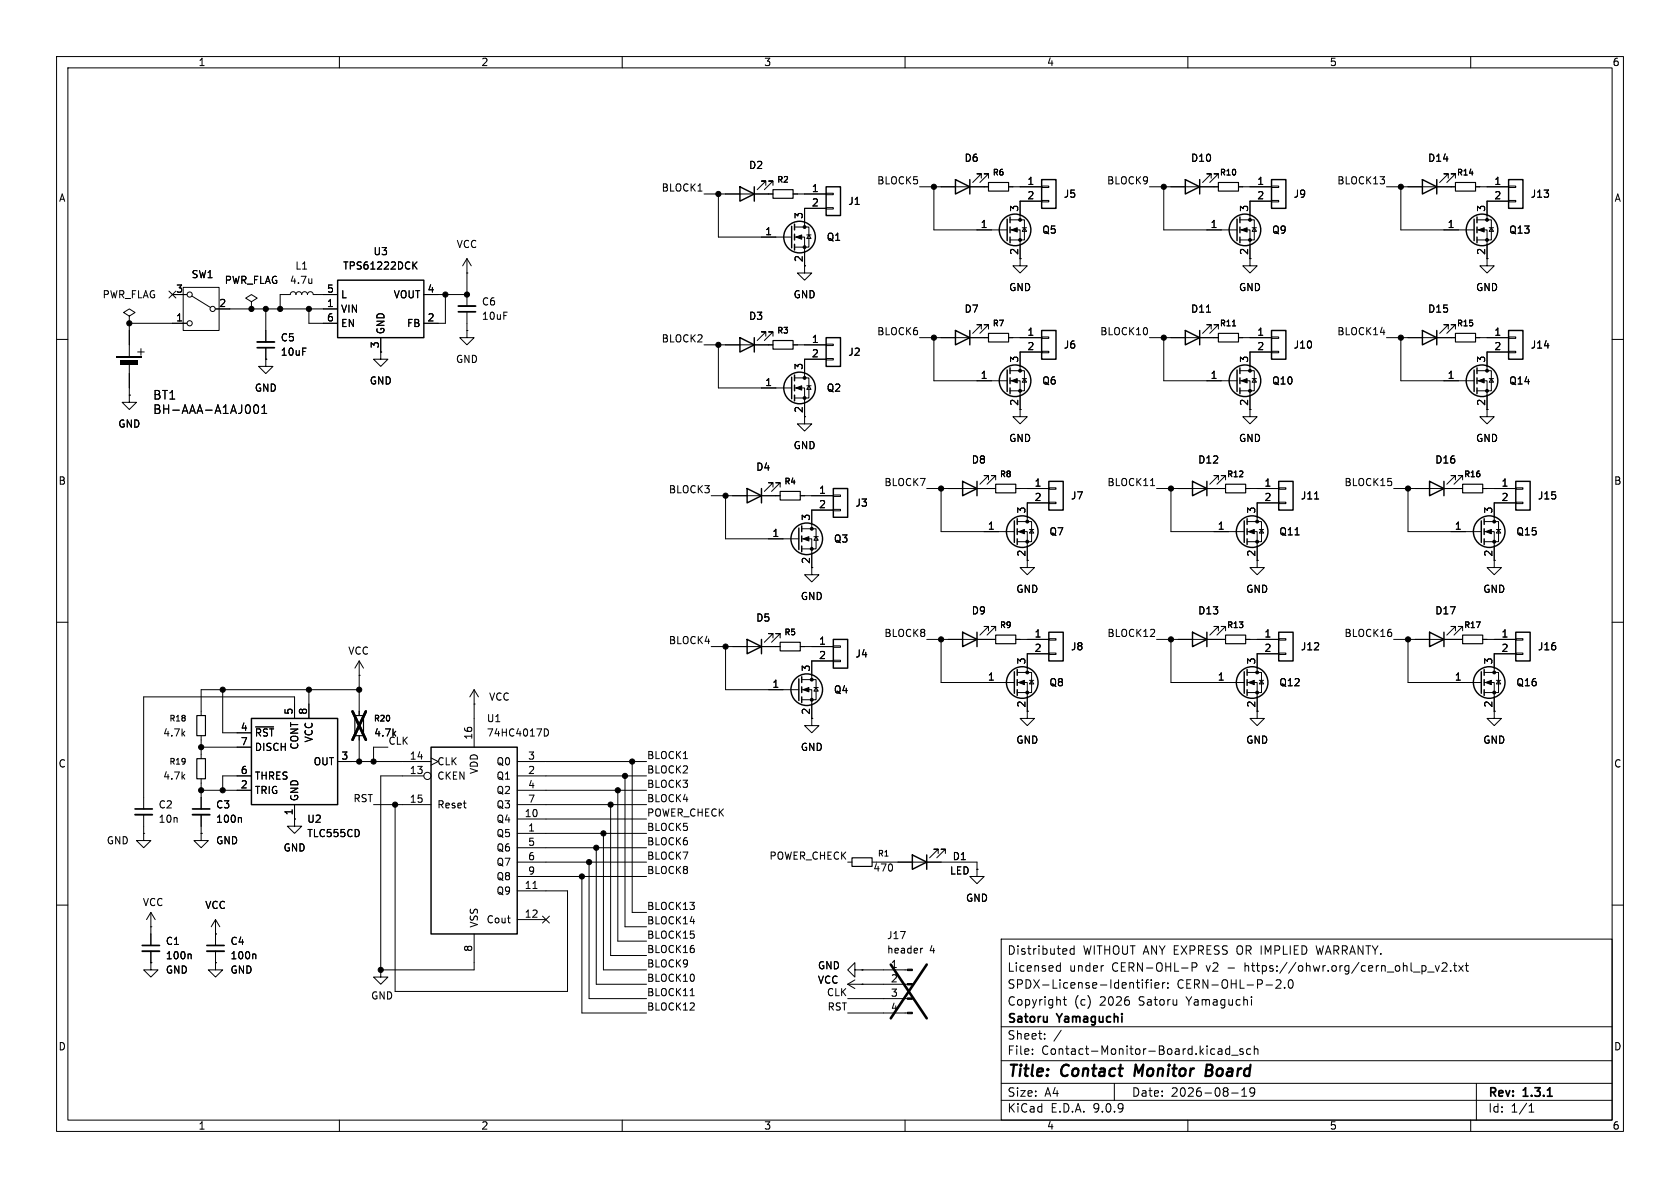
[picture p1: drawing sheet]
<svg xmlns="http://www.w3.org/2000/svg" width="297mm" height="210mm" viewBox="0 0 297 210" stroke-linecap="round" stroke-linejoin="round" font-family="sans-serif">
<g fill="none" stroke="#000" stroke-width=".18">
<path d="M10 10h277v190h-277zM12 12h273v186h-273zM60 10v2M110 10v2M160 10v2M210 10v2M260 10v2M124.5 34.3h12.2M127 34.3v7.6h13M135.4 32.8v-.8h-.8h.8l-1.5 1.5M136.7 32.8v-.8h-.8h.8l-1.6 1.5M140.2 34.3h5.8"/>
<path d="M146 34.2h1.3v.2h-1.3zM146 36.7h1.3v.3h-1.3zM146 36.8h-3.8v3.3M162.6 33h12.2M165.1 33v7.6h13M173.5 31.5v-.8h-.8h.8l-1.5 1.6M174.8 31.5v-.8h-.8h.8l-1.6 1.6M178.3 33h5.8M178.6 38.9h2.5v3.5h-2.5M184.1 32.9h1.3v.2h-1.3zM184.1 35.4h1.3v.3h-1.3zM184.1 35.6h-3.8v3.3"/>
<path d="M203.2 33h12.2M205.7 33v7.6h13M214.1 31.5v-.8h-.7h.7l-1.5 1.6M215.4 31.5v-.8h-.8h.8l-1.5 1.6M218.9 33h5.9M219.2 38.9h2.5v3.5h-2.5M224.8 32.9h1.3v.2h-1.3zM224.8 35.4h1.3v.3h-1.3zM224.8 35.6h-3.8v3.3M245.1 33h12.2M247.6 33v7.6h13M256 31.5v-.8h-.7h.7l-1.5 1.6"/>
<path d="M257.3 31.5v-.8h-.8h.8l-1.5 1.6M260.9 33h5.8M261.1 38.9h2.6v3.5h-2.6M266.7 32.9h1.3v.2h-1.3zM266.7 35.4h1.3v.3h-1.3zM266.7 35.6h-3.8v3.3M22.9 55.9l1-.7-1-.6-1.1 .6 1.1 .7v1.3M22.9 57.2h.1M22.9 57.2h10.1M22.9 57.2v5.8M29.9 51.5l1.2 1.2M30.5 52.1h2.5"/>
<path d="M31.1 51.5l-1.2 1.2M32.4 50.8h6.3v7.6h-6.3zM33.9 52.3l3.3 2.1M38.1 54.6h21.6M44.4 53.3l1.1-.6-1.1-.6-1 .6 1 .6v1.3M44.4 54.6h.1M47 54.6v5.9M54.6 54.6v2.6h5.1M55.1 49.3v.8M55.1 50h.1M59.7 52.1h-4.3l-.2-.4-.3-.1-.4 .1-.1 .4-.2-.4-.4-.1-.3 .1-.2 .4-.1-.4-.4-.1-.3 .1-.2 .4-.1-.4-.4-.1-.3 .1-.2 .4h-1.8v2.5M67.3 59.7v2.5"/>
<path d="M73.2 46.8l.5 .8M73.7 46.3l-.7 .7M74.9 52.1h7.6M78.7 52.1v5.1h-3.8M82.5 48.3h.1M82.5 58.4v1.3h1.3l-1.3 1.3-1.2-1.3h1.2M82.5 58.4h.1M82.5 45.7l-.7 1.3M82.5 45.7l.8 1.3M82.5 45.7v8.4M82.5 55.1v3.3M135.4 59.4v-.7h-.8h.8l-1.5 1.5"/>
<path d="M136.7 59.4v-.7h-.8h.8l-1.6 1.5M140.5 41.9h1.7v6.4h1.3l-1.3 1.2-1.2-1.2h1.2M140.5 40.1h2.5v3.6h-2.5M142.6 41.5h.8M143 41.5l.4 .7h-.8zM162.6 59.7h12.2M165.1 59.7v7.6h13M173.5 58.2v-.8h-.8h.8l-1.5 1.5M174.8 58.2v-.8h-.8h.8l-1.6 1.5M178.3 59.7h5.8M178.6 40.6h1.7v6.4h1.3l-1.3 1.3-1.2-1.3h1.2M180.7 40.3h.8"/>
<path d="M181.1 40.3l.4 .6h-.8zM184.1 59.6h1.3v.2h-1.3zM203.2 59.7h12.2M205.7 59.7v7.6h13M213.3 55.2h.7M214.1 58.2v-.8h-.7h.7l-1.5 1.5M215.4 58.2v-.8h-.8h.8l-1.5 1.5M217.9 57.6h.6M218.9 59.7h5.9M219.2 40.6h1.8v6.4h1.2l-1.2 1.3-1.3-1.3h1.3M221.4 40.3h.7M221.7 40.3l.4 .6h-.7z"/>
<path d="M224.8 59.6h1.3v.2h-1.3zM245.1 59.7h12.2M247.6 59.7v7.6h13M256 58.2v-.8h-.7h.7l-1.5 1.5M257.3 58.2v-.8h-.8h.8l-1.5 1.5M260.9 59.7h5.8M261.1 40.6h1.8v6.4h1.3l-1.3 1.3-1.3-1.3h1.3M263.3 40.3h.7M263.7 40.3l.3 .6h-.7zM266.7 59.6h1.3v.2h-1.3zM10 60h2M22.9 69.9v1.2h1.2l-1.2 1.3-1.3-1.3h1.3"/>
<path d="M22.9 69.9h.1M22.9 64v5.9M45 71.7l.2-.1a.83 .83 0 0 1 .6 .6 .83 .83 0 0 1-.3 .8l-.2 .1a.82 .82 0 0 1-.3-1.4zM46.3 73.1h.9M46.3 72l.4-.4v1.5M47 63.5v1.3h1.3l-1.3 1.2-1.3-1.2h1.3M47 63.5h.1M47 61.5v2M67.3 62.2v1.3h1.3l-1.3 1.3-1.3-1.3h1.3M67.3 62.2h.1M124.5 61h12.2M127 61v7.6h13"/>
<path d="M140.2 61h5.8M140.5 66.8h2.5v3.6h-2.5M140.5 68.6h1.7v6.3h1.3l-1.3 1.3-1.2-1.3h1.2M142.6 68.2h.8M143 68.2l.4 .6h-.8zM146 60.8h1.3v.3h-1.3zM146 63.4h1.3v.2h-1.3zM146 63.5h-3.8v3.3M178.6 67.3h1.7v6.4h1.3l-1.3 1.2-1.2-1.2h1.2M178.6 65.5h2.5v3.6h-2.5M180.7 66.9h.8M181.1 66.9l.4 .7h-.8z"/>
<path d="M184.1 62.1h1.3v.3h-1.3zM184.1 62.2h-3.8v3.3M219.2 67.3h1.8v6.4h1.2l-1.2 1.2-1.3-1.2h1.3M219.2 65.5h2.5v3.6h-2.5M221.4 66.9h.7M221.7 66.9l.4 .7h-.7zM224.8 62.1h1.3v.3h-1.3zM224.8 62.2h-3.8v3.3M261.1 67.3h1.8v6.4h1.3l-1.3 1.2-1.3-1.2h1.3M261.1 65.5h2.6v3.6h-2.6M263.3 66.9h.7M263.7 66.9l.3 .7h-.7z"/>
<path d="M266.7 62.1h1.3v.3h-1.3zM266.7 62.2h-3.8v3.3M285 60h2M125.7 87.6h12.2M128.3 87.6v7.7h12.9M136.7 86.1v-.8h-.8h.8l-1.6 1.6M137.9 86.1v-.8h-.7h.7l-1.5 1.6M141.5 87.6h5.8M141.7 95.3h1.8v6.3h1.3l-1.3 1.3-1.3-1.3h1.3M141.7 93.5h2.6v3.5h-2.6M143.9 94.9h.8M144.3 94.9l.4 .6h-.8z"/>
<path d="M147.3 87.5h1.3v.3h-1.3zM147.3 90h1.3v.3h-1.3zM147.3 90.2h-3.8v3.3M163.8 86.4h12.2M166.4 86.4v7.6h12.9M174.8 84.8v-.7h-.8h.8l-1.6 1.5M176 84.8v-.7h-.7h.7l-1.5 1.5M179.6 86.4h5.8M179.8 94h1.8v6.3h1.3l-1.3 1.3-1.3-1.3h1.3M179.8 92.2h2.6v3.6h-2.6M182 93.6h.8M182.4 93.6l.4 .6h-.8z"/>
<path d="M185.4 86.2h1.3v.3h-1.3zM185.4 88.8h1.3v.2h-1.3zM185.4 88.9h-3.8v3.3M203.4 85.8h.7M204.5 86.4h12.2M207 86.4v7.6h13M215.4 84.8v-.7h-.8h.8l-1.5 1.5M216.7 84.8v-.7h-.8h.8l-1.6 1.5M220.2 86.4h5.9M220.5 92.2h2.5v3.6h-2.5M220.5 94h1.7v6.3h1.3l-1.3 1.3-1.2-1.3h1.2M222.6 93.6h.8"/>
<path d="M223 93.6l.4 .6h-.8zM226.1 86.2h1.2v.3h-1.2zM226.1 88.8h1.2v.2h-1.2zM226.1 88.9h-3.9v3.3M232.4 88.2h.7M246.4 86.4h12.2M248.9 86.4v7.6h13M257.3 84.8v-.7h-.8h.8l-1.5 1.5M258.6 84.8v-.7h-.8h.8l-1.6 1.5M262.1 86.4h5.9M262.4 92.2h2.5v3.6h-2.5M262.4 94h1.8v6.3h1.2l-1.2 1.3-1.3-1.3h1.3"/>
<path d="M264.5 93.6h.8M264.9 93.6l.4 .6h-.8zM268 86.2h1.2v.3h-1.2zM268 88.8h1.2v.2h-1.2zM268 88.9h-3.8v3.3M10 110h2M63.5 119.4h.1M63.5 116.8l-.8 1.3M63.5 116.8l.8 1.3M63.5 116.8v9.7M125.7 114.3h12.2M128.3 114.3v7.6h12.9"/>
<path d="M136.7 112.8v-.8h-.8h.8l-1.6 1.5M137.9 112.8v-.8h-.7h.7l-1.5 1.5M141.5 114.3h5.8M147.3 114.2h1.3v.2h-1.3zM147.3 116.7h1.3v.3h-1.3zM147.3 116.8h-3.8v3.3M163.8 113h12.2M166.4 113v7.7h12.9M174.8 111.5v-.8h-.8h.8l-1.6 1.6M176 111.5v-.8h-.7h.7l-1.5 1.6M179.6 113h5.8M179.8 118.9h2.6v3.5h-2.6"/>
<path d="M185.4 112.9h1.3v.3h-1.3zM185.4 115.4h1.3v.3h-1.3zM185.4 115.6h-3.8v3.3M204.5 113h12.2M207 113v7.7h13M215.4 111.5v-.8h-.8h.8l-1.5 1.6M216.7 111.5v-.8h-.8h.8l-1.6 1.6M220.2 113h5.9M220.5 118.9h2.5v3.5h-2.5M226.1 112.9h1.2v.3h-1.2zM226.1 115.4h1.2v.3h-1.2zM226.1 115.6h-3.9v3.3"/>
<path d="M246.4 113h12.2M248.9 113v7.7h13M257.3 111.5v-.8h-.8h.8l-1.5 1.6M258.6 111.5v-.8h-.8h.8l-1.6 1.6M262.1 113h5.9M262.4 118.9h2.5v3.5h-2.5M268 112.9h1.2v.3h-1.2zM268 115.4h1.2v.3h-1.2zM268 115.6h-3.8v3.3M285 110h2M35.6 130v4.1M35.6 137.7v5.3"/>
<path d="M35.6 132.1h8.8M35.6 139.7h8.8M39.4 121.9v7.6h5M44.4 137.2h-5v2.5M45.2 128.5h3.2M52.1 127v-3.8h-26.7v19.8M54.6 121.9v5.1M59.7 134.6h16.5M63.5 130v4.6M63.5 121.9h-27.9v4.6M68.6 132.1h-2.6v2.5M74.9 137.2h-7.6v34.3"/>
<path d="M76.2 134l1.3 .6-1.3 .7M83.8 124.5h.1M83.8 121.9v10.2M83.8 121.9l-.7 1.3M83.8 121.9l.8 1.3M91.4 137.2h22.9M91.4 139.7h22.9M91.4 134.6h22.9M96.2 128.8a.64 .64 0 0 1 .8 .7 .64 .64 0 0 1-.8 .6M109.2 139.7v26.7h5.1M110.5 137.2v26.6h3.8M111.8 134.6v26.7h2.5"/>
<path d="M141.7 121.9h1.8v6.4h1.3l-1.3 1.2-1.3-1.2h1.3M141.7 120.1h2.6v3.6h-2.6M143.9 121.5h.8M144.3 121.5l.4 .7h-.8zM179.8 120.7h1.8v6.3h1.3l-1.3 1.3-1.3-1.3h1.3M182 120.3h.8M182.4 120.3l.4 .6h-.8zM220.5 120.7h1.7v6.3h1.3l-1.3 1.3-1.2-1.3h1.2M222.6 120.3h.8M223 120.3l.4 .6h-.8zM262.4 120.7h1.8v6.3h1.2l-1.2 1.3-1.3-1.3h1.3M264.5 120.3h.8"/>
<path d="M264.9 120.3l.4 .6h-.8zM25.4 147.3v1.3h1.3l-1.3 1.3-1.3-1.3h1.3M25.4 147.3h.1M25.4 144v3.3M35.6 147.3v1.3h1.2l-1.2 1.3-1.3-1.3h1.3M35.6 147.3h.1M35.6 144v3.3M42.5 144.5l.2 .2v.7M52.1 144.8v1.3h1.2l-1.2 1.2-1.3-1.2h1.3M52.1 144.8h.1M52.1 142.2v2.6M66 142.2h10.2"/>
<path d="M69.8 142.2v33.1h30.5v-17.8h-8.9M91.4 142.2h22.9M91.4 144.8h22.9M91.4 147.3h22.9M91.4 149.9h22.9M91.4 152.4h22.9M91.4 154.9h22.9M94.2 157.1h.7M102.9 154.9v24.2h11.4M104.1 152.4v24.1h10.2M105.4 149.9v24.1h8.9M106.7 147.3v24.2h7.6"/>
<path d="M107.9 142.2v26.7h6.4M149.9 152.4h.7M154.2 152.4h18.5v1.3M165.9 150.9v-.8h-.8h.8l-1.6 1.5M167.1 150.9v-.8h-.7h.7l-1.5 1.5M172.7 153.7v1.2h1.3l-1.3 1.3-1.3-1.3h1.3M172.7 153.7h.1M10 160h2M26.7 170.2v1.3h1.2l-1.2 1.2-1.3-1.2h1.3M26.7 170.2h.1M26.7 163.8h.1M26.7 161.3v5.8"/>
<path d="M26.7 168.1v2.1M26.7 161.3l-.8 1.3M26.7 161.3l.7 1.3M33.6 168.6l.2 .2v.7M38.1 165.1h.1M38.1 170.2v1.3h1.3l-1.3 1.2-1.3-1.2h1.3M38.1 170.2h.1M38.1 162.6l-.8 1.2M38.1 162.6l.8 1.2M38.1 162.6v4.5M38.1 168.1v2.1M45 168.6l.2 .2v.7"/>
<path d="M67.3 171.5v1.2h1.3l-1.3 1.3-1.3-1.3h1.3M67.3 171.5h.1M83.8 165.1v6.4h-16.5M91.4 162.6h5.1M95.9 162l1.2 1.2M97.1 162l-1.2 1.2M122 176h.7M149.9 174h10.5M149.9 176.5h10.5M149.9 179.1h10.5M149.9 174l1.2 .8M151.1 171.5v-1.3l-1.2 1.3 1.2 1.2v-1.2h1.3"/>
<path d="M151.1 173.2l-1.2 .8M152.4 171.5h.1M152.4 174h.1M152.4 171.5h8M163.1 167.6l-.3 .1M177 166h108v32h-108zM186.9 171.6h.6M186.9 170.8h.6M187.5 170.2v1.5M188 176.7h.5M188.2 176.2v1.3l.3 .2M188.5 167.8l.1 .3-.7 .1"/>
<path d="M189.9 167.2v1.5M189.9 167.8l-.4-.1-.3 .3v.4l.1 .2h.6M195 170.7h.1M200.9 173.7h.6M201.3 174.7h.2M202 173.2v.1M202 173.7v1M202.5 173.7h.5M203 173.2l-.3 .2v1.3M203.5 173.2v.1M203.5 173.7v1M204.2 174.2l.7-.1-.1-.3-.4-.1-.2 .2v.7h.6"/>
<path d="M205.5 173.7v1M206 173.7l-.3 .1-.2 .2M206.5 174.6v.1M206.5 173.8v.1M210.7 171l.8-.1 .1-.2-.1-.4-.2-.1h-.6v1.5M221.2 176.2v.1M221.2 176.7v1M225.6 173.3l.6-.1 .2 .1 .1 .3-1 1.1h1M227.1 174.6v.1M227.9 173.3l.2-.1a.81 .81 0 0 1 .6 .6 .81 .81 0 0 1-.3 .8l-.2 .1a.81 .81 0 0 1-.3-1.4zM252.4 171.8h1.1M253.7 170.7l.4 1 .4-1"/>
<path d="M255 170.3l.5-.1 .2 .1 .1 .3-.9 1.1h.9M256.5 171.6v.1M257 170.7h.5M257.2 170.2v1.3l.3 .2M257.9 170.7l.8 1M258.7 170.7l-.8 1M259 170.7h.6M259.2 170.2v1.3l.4 .2M285 160h2M60 198v2M110 198v2M160 198v2"/>
<path d="M177 194.5h108M177 191.5h108M177 187.5h108M177 181.5h108M182.5 186.3v.1M182.5 185.5v.1M184.7 183.6v.1M184.7 182.8v.1M187.6 182.1l-1.3 2M197 191.5v3M210 198v2M215.5 185.4h.3l.2 .2v.8"/>
<path d="M216 186.3l-.5 .1M216 185.8h-.5M217.4 185.5l-.4-.1-.3 .3v.4l.1 .2h.6M217.4 184.9v1.5M217.7 186.5h1.2M217.7 193.2h1.2M219.5 193.8h.9M219.5 192.7l.5-.4v1.5M219.7 185.5l-.3-.1-.2 .2v.2l.5 .2v.3h-.5M221.1 185.5l-.4-.1-.3 .3v.4l.1 .2h.6M221.7 185.5l.3-.1 .3 .1 .1 .9M221.7 184.9v1.5"/>
<path d="M221.8 192.9l-.3 .3h-.3l-.2-.3 .1-.5 .4-.1 .2 .1a.99 .99 0 0 1-.3 1.4h-.3M260 198v2M261 191.5v6.5M270.3 196.6h.9M270.3 195.5l.4-.4v1.5"/>
<circle cx="33.5" cy="52.1" r=".46"/>
<circle cx="33.5" cy="57.2" r=".46"/>
<circle cx="37.6" cy="54.6" r=".46"/>
<circle cx="75.6" cy="137.2" r=".63"/>
</g>
<path d="M81 55.1h3.1M45.5 61.5h3M23.9 143h3M34 143h3.1M25.1 167.1h3.1M36.6 167.1h3M273.6 193.8h.8" fill="none" stroke="#000" stroke-width=".3"/>
<path d="M200.8 188.2l-.3 2M213.2 189.2h.7M213.9 189.2l.3 .1M214 188.2h-.6l-.3 2 1-.1M214.1 189.1l-.2 .1" fill="none" stroke="#000" stroke-width=".4"/>
<g fill="none" stroke="#000" stroke-width=".25">
<path d="M130.8 33l2.5 1.3-2.5 1.3zM133.3 33v2.6M140.5 39.6v1M146 33h2.6v5.1h-2.6zM168.9 31.8l2.5 1.2-2.5 1.3zM171.4 31.8v2.5M178.1 38.7v3.8M178.6 38.4v1M184.1 31.8h2.6v5h-2.6zM209.5 31.8l2.6 1.2-2.6 1.3zM212.1 31.8v2.5M218.7 38.7v3.8"/>
<path d="M219.2 38.4v1M224.8 31.8h2.5v5h-2.5zM251.5 31.8l2.5 1.2-2.5 1.3zM254 31.8v2.5M260.6 38.7v3.8M261.1 38.4v1M266.7 31.8h2.5v5h-2.5zM59.7 49.5h15.2v10.2h-15.2zM130.8 59.7l2.5 1.3-2.5 1.2zM133.3 59.7v2.5M140 40v3.8M140.5 41.4v1"/>
<path d="M140.5 43.2v1M146 59.7h2.6v5.1h-2.6zM168.9 58.4l2.5 1.3-2.5 1.3zM171.4 58.4v2.6M178.6 40.1v1M178.6 41.9v1M184.1 58.4h2.6v5.1h-2.6zM209.5 58.4l2.6 1.3-2.6 1.3zM212.1 58.4v2.6M219.2 40.1v1M219.2 41.9v1M224.8 58.4h2.5v5.1h-2.5z"/>
<path d="M251.5 58.4l2.5 1.3-2.5 1.3zM254 58.4v2.6M261.1 40.1v1M261.1 41.9v1M266.7 58.4h2.5v5.1h-2.5zM20.6 63.1h4.5M140 66.7v3.8M140.5 66.3v1M140.5 68.1v1M140.5 69.9v1M178.1 65.4v3.8M178.6 65v1"/>
<path d="M178.6 66.8v1M178.6 68.6v1M218.7 65.4v3.8M219.2 65v1M219.2 66.8v1M219.2 68.6v1M260.6 65.4v3.8M261.1 65v1M261.1 66.8v1M261.1 68.6v1M132.1 86.4l2.5 1.2-2.5 1.3zM134.6 86.4v2.5"/>
<path d="M141.2 93.3v3.9M141.7 93v1M141.7 94.7v1.1M141.7 96.5v1M147.3 86.4h2.6v5h-2.6zM170.2 85.1l2.5 1.3-2.5 1.2zM172.7 85.1v2.5M179.3 92.1v3.8M179.8 91.7v1M179.8 93.5v1M179.8 95.3v1M185.4 85.1h2.6v5.1h-2.6z"/>
<path d="M210.8 85.1l2.6 1.3-2.6 1.2zM213.4 85.1v2.5M220 92.1v3.8M220.5 91.7v1M220.5 93.5v1M220.5 95.3v1M226.1 85.1h2.5v5.1h-2.5zM252.7 85.1l2.6 1.3-2.6 1.2zM255.3 85.1v2.5M261.9 92.1v3.8M262.4 91.7v1M262.4 93.5v1"/>
<path d="M262.4 95.3v1M268 85.1h2.5v5.1h-2.5zM132.1 113l2.5 1.3-2.5 1.3zM134.6 113v2.6M141.7 119.6v1.1M147.3 113h2.6v5.1h-2.6zM170.2 111.8l2.5 1.2-2.5 1.3zM172.7 111.8v2.5M179.3 118.7v3.9M179.8 118.4v1M185.4 111.8h2.6v5h-2.6zM210.8 111.8l2.6 1.2-2.6 1.3z"/>
<path d="M213.4 111.8v2.5M220 118.7v3.9M220.5 118.4v1M226.1 111.8h2.5v5h-2.5zM252.7 111.8l2.6 1.2-2.6 1.3zM255.3 111.8v2.5M261.9 118.7v3.9M262.4 118.4v1M268 111.8h2.5v5h-2.5zM44.4 127h15.3v15.2h-15.3zM76.2 132.1h15.2v33h-15.2zM141.2 120v3.8"/>
<path d="M141.7 121.4v1M141.7 123.2v1M179.8 120.1v1.1M179.8 121.9v1M220.5 120.1v1.1M220.5 121.9v1M262.4 120.1v1.1M262.4 121.9v1M161.3 151.1l2.5 1.3-2.5 1.3zM163.8 151.1v2.6"/>
<circle cx="141.4" cy="41.9" r="2.79"/>
<circle cx="179.5" cy="40.6" r="2.79"/>
<circle cx="220.1" cy="40.6" r="2.79"/>
<circle cx="262" cy="40.6" r="2.79"/>
<circle cx="141.4" cy="68.6" r="2.79"/>
<circle cx="179.5" cy="67.3" r="2.79"/>
<circle cx="220.1" cy="67.3" r="2.79"/>
<circle cx="262" cy="67.3" r="2.79"/>
<circle cx="142.6" cy="95.2" r="2.79"/>
<circle cx="180.7" cy="94" r="2.79"/>
<circle cx="221.4" cy="94" r="2.79"/>
<circle cx="263.3" cy="94" r="2.79"/>
<circle cx="142.6" cy="121.9" r="2.79"/>
<circle cx="180.7" cy="120.6" r="2.79"/>
<circle cx="221.4" cy="120.6" r="2.79"/>
<circle cx="263.3" cy="120.6" r="2.79"/>
</g>
<g fill="#000" stroke="#000" stroke-width=".18">
<path d="M140.7 41.9l1-.4v.8zM178.8 40.6l1-.3v.7zM219.5 40.6l1-.3v.7zM261.4 40.6l1-.3v.7zM140.7 68.6l1-.4v.8zM178.8 67.3l1-.4v.8zM219.5 67.3l1-.4v.8zM261.4 67.3l1-.4v.8zM142 95.3l1-.4v.7zM180.1 94l1-.4v.8zM220.7 94l1-.4v.8zM262.6 94l1.1-.4v.8z"/>
<path d="M142 121.9l1-.4v.8zM180.1 120.7l1-.4v.7zM220.7 120.7l1-.4v.7zM262.6 120.7l1.1-.4v.7zM160.4 171.3h.9v.3h-.9zM160.4 173.9h.9v.2h-.9zM160.4 176.4h.9v.3h-.9zM160.4 178.9h.9v.3h-.9z"/>
<circle cx="127" cy="34.3" r=".46"/>
<circle cx="165.1" cy="33" r=".46"/>
<circle cx="180.3" cy="38.9" r=".25"/>
<circle cx="205.7" cy="33" r=".46"/>
<circle cx="221" cy="38.9" r=".25"/>
<circle cx="247.6" cy="33" r=".46"/>
<circle cx="262.9" cy="38.9" r=".25"/>
<circle cx="22.9" cy="57.2" r=".46"/>
<circle cx="44.4" cy="54.6" r=".46"/>
<circle cx="47" cy="54.6" r=".46"/>
<circle cx="49.5" cy="54.6" r=".46"/>
<circle cx="54.6" cy="54.6" r=".46"/>
<circle cx="78.7" cy="52.1" r=".46"/>
<circle cx="82.5" cy="52.1" r=".46"/>
<circle cx="142.2" cy="43.7" r=".25"/>
<circle cx="142.2" cy="40.1" r=".25"/>
<circle cx="165.1" cy="59.7" r=".46"/>
<circle cx="180.3" cy="42.4" r=".25"/>
<circle cx="205.7" cy="59.7" r=".46"/>
<circle cx="221" cy="42.4" r=".25"/>
<circle cx="247.6" cy="59.7" r=".46"/>
<circle cx="262.9" cy="42.4" r=".25"/>
<circle cx="127" cy="61" r=".46"/>
<circle cx="142.2" cy="70.4" r=".25"/>
<circle cx="142.2" cy="66.8" r=".25"/>
<circle cx="180.3" cy="69.1" r=".25"/>
<circle cx="180.3" cy="65.5" r=".25"/>
<circle cx="221" cy="65.5" r=".25"/>
<circle cx="221" cy="69.1" r=".25"/>
<circle cx="262.9" cy="65.5" r=".25"/>
<circle cx="262.9" cy="69.1" r=".25"/>
<circle cx="128.3" cy="87.6" r=".46"/>
<circle cx="143.5" cy="97" r=".25"/>
<circle cx="143.5" cy="93.5" r=".25"/>
<circle cx="166.4" cy="86.4" r=".46"/>
<circle cx="181.6" cy="92.2" r=".25"/>
<circle cx="181.6" cy="95.8" r=".25"/>
<circle cx="207" cy="86.4" r=".46"/>
<circle cx="222.2" cy="92.2" r=".25"/>
<circle cx="222.2" cy="95.8" r=".25"/>
<circle cx="248.9" cy="86.4" r=".46"/>
<circle cx="264.2" cy="92.2" r=".25"/>
<circle cx="264.2" cy="95.8" r=".25"/>
<circle cx="128.3" cy="114.3" r=".46"/>
<circle cx="166.4" cy="113" r=".46"/>
<circle cx="181.6" cy="118.9" r=".25"/>
<circle cx="207" cy="113" r=".46"/>
<circle cx="222.2" cy="118.9" r=".25"/>
<circle cx="248.9" cy="113" r=".46"/>
<circle cx="264.2" cy="118.9" r=".25"/>
<circle cx="35.6" cy="139.7" r=".46"/>
<circle cx="35.6" cy="132.1" r=".46"/>
<circle cx="39.4" cy="139.7" r=".46"/>
<circle cx="39.4" cy="121.9" r=".46"/>
<circle cx="54.6" cy="121.9" r=".46"/>
<circle cx="63.5" cy="121.9" r=".46"/>
<circle cx="63.5" cy="134.6" r=".46"/>
<circle cx="66" cy="134.6" r=".46"/>
<circle cx="109.2" cy="139.7" r=".46"/>
<circle cx="110.5" cy="137.2" r=".46"/>
<circle cx="111.8" cy="134.6" r=".46"/>
<circle cx="143.5" cy="123.7" r=".25"/>
<circle cx="143.5" cy="120.1" r=".25"/>
<circle cx="181.6" cy="122.4" r=".25"/>
<circle cx="222.2" cy="122.4" r=".25"/>
<circle cx="264.2" cy="122.4" r=".25"/>
<circle cx="69.8" cy="142.2" r=".46"/>
<circle cx="102.9" cy="154.9" r=".46"/>
<circle cx="104.1" cy="152.4" r=".46"/>
<circle cx="105.4" cy="149.9" r=".46"/>
<circle cx="106.7" cy="147.3" r=".46"/>
<circle cx="107.9" cy="142.2" r=".46"/>
<circle cx="67.3" cy="171.5" r=".46"/>
</g>
<g fill="none" stroke="#000" stroke-width=".2">
<path d="M136.7 33.5h3.5v1.6h-3.5zM174.8 32.3h3.5v1.5h-3.5zM215.4 32.3h3.5v1.5h-3.5zM257.3 32.3h3.6v1.5h-3.6zM174.8 58.9h3.5v1.6h-3.5zM215.4 58.9h3.5v1.6h-3.5zM257.3 58.9h3.6v1.6h-3.6zM136.7 60.2h3.5v1.5h-3.5zM137.9 86.9h3.6v1.5h-3.6zM176 85.6h3.6v1.5h-3.6zM216.7 85.6h3.5v1.5h-3.5zM258.6 85.6h3.5v1.5h-3.5z"/>
<path d="M137.9 113.5h3.6v1.6h-3.6zM176 112.3h3.6v1.5h-3.6zM216.7 112.3h3.5v1.5h-3.5zM258.6 112.3h3.5v1.5h-3.5zM34.8 126.5h1.5v3.5h-1.5zM34.8 134.1h1.5v3.6h-1.5zM62.7 126.5h1.6v3.5h-1.6zM150.6 151.6h3.6v1.6h-3.6z"/>
</g>
<path d="M81 54.1h3.1M45.5 60.5h3M23.9 144h3M34 144h3.1M25.1 168.1h3.1M36.6 168.1h3" fill="none" stroke="#000" stroke-width=".33"/>
<path d="M62.3 125.8l2.4 5M64.7 125.8l-2.4 5M157.5 170.5l6.3 9.5M163.8 170.5l-6.3 9.5" fill="none" stroke="#000" stroke-width=".46"/>
<path d="M21.3 63.8h3.1v.7h-3.1z" fill="#000"/>
<g font-size="2.8">
<text x="178" y="190.9">Title:</text>
<text x="187.7" y="190.9">Contact</text>
<text x="201.4" y="190.9">Monitor</text>
<text x="214.8" y="190.9">Board</text>
</g>
<g font-size="2.1">
<text x="23.9" y="63">+</text>
<text x="27" y="70.8">BT1</text>
<text x="27" y="73.4">BH-AAA-A1AJ001</text>
<text x="178" y="172">Licensed</text>
<text x="178" y="169">Distributed</text>
<text x="189" y="172">under</text>
<text x="191.4" y="169">WITHOUT ANY EXPRESS OR IMPLIED</text>
<text x="196.6" y="172">CERN-OHL-P</text>
<text x="213.4" y="172">v2</text>
<text x="217.3" y="172">-</text>
<text x="220.4" y="172">https://ohwr.org/cern_ohl_p_v2.txt</text>
<text x="233.3" y="169">WARRANTY.</text>
<text x="178" y="178">Copyright</text>
<text x="178" y="175">SPDX-License-Identifier:</text>
<text x="189.9" y="178">(c)</text>
<text x="194.5" y="178">2026</text>
<text x="201.5" y="178">Satoru</text>
<text x="208" y="175">CERN-OHL-P-2.0</text>
<text x="210.1" y="178">Yamaguchi</text>
<text x="178" y="184">Sheet:</text>
<text x="178" y="181.2">Satoru</text>
<text x="187" y="181.2">Yamaguchi</text>
<text x="178" y="186.7">File:</text>
<text x="184.1" y="186.7">Contact-Monitor-Board.kicad_sch</text>
<text x="178" y="196.9">KiCad</text>
<text x="178" y="194.1">Size:</text>
<text x="184.7" y="194.1">A4</text>
<text x="185.7" y="196.9">E.D.A.</text>
<text x="193.3" y="196.9">9.0.9</text>
<text x="200" y="194.1">Date:</text>
<text x="207" y="194.1">2026-08-19</text>
<text x="263" y="194.3">Rev:</text>
<text x="263" y="196.9">Id:</text>
<text x="267.1" y="196.9">1/1</text>
<text x="269.4" y="194.3">1.3.1</text>
</g>
<g font-size="1.8">
<text x="35" y="11.9">1</text>
<text x="85" y="11.9">2</text>
<text x="135" y="11.9">3</text>
<text x="185" y="11.9">4</text>
<text x="235" y="11.9">5</text>
<text x="285" y="11.9">6</text>
<text x="170.4" y="28.8">D6</text>
<text x="210.5" y="28.8">D10</text>
<text x="252.4" y="28.8">D14</text>
<text x="10.3" y="35.9">A</text>
<text x="116.9" y="33.9">BLOCK1</text>
<text x="132.3" y="30.1">D2</text>
<text x="143.4" y="34">1</text>
<text x="155" y="32.7">BLOCK5</text>
<text x="181.5" y="32.8">1</text>
<text x="181.5" y="35.3">2</text>
<text x="188" y="35.2">J5</text>
<text x="195.6" y="32.7">BLOCK9</text>
<text x="222.2" y="32.8">1</text>
<text x="222.2" y="35.3">2</text>
<text x="228.6" y="35.2">J9</text>
<text x="236.3" y="32.7">BLOCK13</text>
<text x="264.1" y="32.8">1</text>
<text x="264.1" y="35.3">2</text>
<text x="270.5" y="35.2">J13</text>
<text x="285.3" y="35.9">A</text>
<text x="135.2" y="41.7">1</text>
<text x="142" y="38.8" transform="rotate(-90 142 38.8)">3</text>
<text x="143.4" y="36.6">2</text>
<text x="149.9" y="36.4">J1</text>
<text x="173.3" y="40.4">1</text>
<text x="180.1" y="37.5" transform="rotate(-90 180.1 37.5)">3</text>
<text x="184.2" y="41.5">Q5</text>
<text x="213.9" y="40.4">1</text>
<text x="220.7" y="37.5" transform="rotate(-90 220.7 37.5)">3</text>
<text x="224.8" y="41.5">Q9</text>
<text x="255.8" y="40.4">1</text>
<text x="262.6" y="37.5" transform="rotate(-90 262.6 37.5)">3</text>
<text x="266.7" y="41.5">Q13</text>
<text x="52.1" y="47.9">L1</text>
<text x="60.6" y="47.9">TPS61222DCK</text>
<text x="65.9" y="45.3">U3</text>
<text x="80.6" y="44">VCC</text>
<text x="142" y="46.4" transform="rotate(-90 142 46.4)">2</text>
<text x="146.1" y="42.8">Q1</text>
<text x="180.1" y="45.2" transform="rotate(-90 180.1 45.2)">2</text>
<text x="220.7" y="45.2" transform="rotate(-90 220.7 45.2)">2</text>
<text x="262.6" y="45.2" transform="rotate(-90 262.6 45.2)">2</text>
<text x="18" y="52.9">PWR_FLAG</text>
<text x="31" y="51.8">3</text>
<text x="33.8" y="49.4">SW1</text>
<text x="39.6" y="50.4">PWR_FLAG</text>
<text x="51.2" y="50.4">4.7u</text>
<text x="57.7" y="51.8">5</text>
<text x="60.2" y="52.9">L</text>
<text x="69.5" y="52.9">VOUT</text>
<text x="75.5" y="51.8">4</text>
<text x="140.2" y="52.9">GND</text>
<text x="178.3" y="51.7">GND</text>
<text x="218.9" y="51.7">GND</text>
<text x="260.9" y="51.7">GND</text>
<text x="31" y="56.9">1</text>
<text x="38.7" y="54.4">2</text>
<text x="57.7" y="54.4">1</text>
<text x="57.7" y="56.9">6</text>
<text x="60.2" y="55.5">VIN</text>
<text x="60.2" y="58">EN</text>
<text x="68.2" y="59.2" transform="rotate(-90 68.2 59.2)">GND</text>
<text x="71.9" y="58">FB</text>
<text x="75.5" y="56.9">2</text>
<text x="85.1" y="54.2">C6</text>
<text x="85.1" y="56.7">10uF</text>
<text x="132.3" y="56.7">D3</text>
<text x="155" y="59.3">BLOCK6</text>
<text x="170.4" y="55.5">D7</text>
<text x="181.5" y="59.4">1</text>
<text x="194.4" y="59.3">BLOCK10</text>
<text x="210.5" y="55.5">D11</text>
<text x="222.2" y="59.4">1</text>
<text x="236.3" y="59.3">BLOCK14</text>
<text x="252.4" y="55.5">D15</text>
<text x="264.1" y="59.4">1</text>
<text x="49.5" y="60.5">C5</text>
<text x="49.5" y="63.1">10uF</text>
<text x="67.1" y="61.7" transform="rotate(-90 67.1 61.7)">3</text>
<text x="80.5" y="64.4">GND</text>
<text x="116.9" y="60.6">BLOCK2</text>
<text x="142" y="65.5" transform="rotate(-90 142 65.5)">3</text>
<text x="143.4" y="60.7">1</text>
<text x="143.4" y="63.2">2</text>
<text x="149.9" y="63.1">J2</text>
<text x="180.1" y="64.2" transform="rotate(-90 180.1 64.2)">3</text>
<text x="181.5" y="62">2</text>
<text x="188" y="61.8">J6</text>
<text x="220.7" y="64.2" transform="rotate(-90 220.7 64.2)">3</text>
<text x="222.2" y="62">2</text>
<text x="228.6" y="61.8">J10</text>
<text x="262.6" y="64.2" transform="rotate(-90 262.6 64.2)">3</text>
<text x="264.1" y="62">2</text>
<text x="270.5" y="61.8">J14</text>
<text x="45" y="69.4">GND</text>
<text x="65.3" y="68.2">GND</text>
<text x="135.2" y="68.3">1</text>
<text x="146.1" y="69.4">Q2</text>
<text x="173.3" y="67.1">1</text>
<text x="180.1" y="71.8" transform="rotate(-90 180.1 71.8)">2</text>
<text x="184.2" y="68.2">Q6</text>
<text x="213.9" y="67.1">1</text>
<text x="220.7" y="71.8" transform="rotate(-90 220.7 71.8)">2</text>
<text x="224.8" y="68.2">Q10</text>
<text x="255.8" y="67.1">1</text>
<text x="262.6" y="71.8" transform="rotate(-90 262.6 71.8)">2</text>
<text x="266.7" y="68.2">Q14</text>
<text x="20.8" y="75.8">GND</text>
<text x="142" y="73.1" transform="rotate(-90 142 73.1)">2</text>
<text x="133.6" y="83.4">D4</text>
<text x="140.2" y="79.6">GND</text>
<text x="171.7" y="82.1">D8</text>
<text x="178.3" y="78.3">GND</text>
<text x="211.7" y="82.1">D12</text>
<text x="218.9" y="78.3">GND</text>
<text x="253.6" y="82.1">D16</text>
<text x="260.9" y="78.3">GND</text>
<text x="10.3" y="85.9">B</text>
<text x="118.1" y="87.3">BLOCK3</text>
<text x="144.7" y="87.4">1</text>
<text x="144.7" y="89.9">2</text>
<text x="151.1" y="89.8">J3</text>
<text x="156.2" y="86">BLOCK7</text>
<text x="182.8" y="86.1">1</text>
<text x="182.8" y="88.6">2</text>
<text x="189.2" y="88.5">J7</text>
<text x="195.7" y="86">BLOCK11</text>
<text x="223.4" y="86.1">1</text>
<text x="223.4" y="88.6">2</text>
<text x="229.9" y="88.5">J11</text>
<text x="237.6" y="86">BLOCK15</text>
<text x="265.4" y="86.1">1</text>
<text x="265.4" y="88.6">2</text>
<text x="271.8" y="88.5">J15</text>
<text x="285.3" y="85.9">B</text>
<text x="136.5" y="95">1</text>
<text x="143.3" y="92.1" transform="rotate(-90 143.3 92.1)">3</text>
<text x="174.6" y="93.7">1</text>
<text x="181.4" y="90.9" transform="rotate(-90 181.4 90.9)">3</text>
<text x="185.4" y="94.8">Q7</text>
<text x="215.2" y="93.7">1</text>
<text x="222" y="90.9" transform="rotate(-90 222 90.9)">3</text>
<text x="226.1" y="94.8">Q11</text>
<text x="257.1" y="93.7">1</text>
<text x="263.9" y="90.9" transform="rotate(-90 263.9 90.9)">3</text>
<text x="268" y="94.8">Q15</text>
<text x="143.3" y="99.8" transform="rotate(-90 143.3 99.8)">2</text>
<text x="147.3" y="96.1">Q3</text>
<text x="181.4" y="98.5" transform="rotate(-90 181.4 98.5)">2</text>
<text x="222" y="98.5" transform="rotate(-90 222 98.5)">2</text>
<text x="263.9" y="98.5" transform="rotate(-90 263.9 98.5)">2</text>
<text x="141.5" y="106.3">GND</text>
<text x="179.6" y="105">GND</text>
<text x="220.2" y="105">GND</text>
<text x="262.1" y="105">GND</text>
<text x="118.1" y="114">BLOCK4</text>
<text x="133.6" y="110.1">D5</text>
<text x="156.2" y="112.7">BLOCK8</text>
<text x="171.7" y="108.8">D9</text>
<text x="182.8" y="112.8">1</text>
<text x="195.7" y="112.7">BLOCK12</text>
<text x="211.7" y="108.8">D13</text>
<text x="223.4" y="112.8">1</text>
<text x="237.6" y="112.7">BLOCK16</text>
<text x="253.6" y="108.8">D17</text>
<text x="265.4" y="112.8">1</text>
<text x="61.5" y="115.9">VCC</text>
<text x="143.3" y="118.8" transform="rotate(-90 143.3 118.8)">3</text>
<text x="144.7" y="114">1</text>
<text x="144.7" y="116.6">2</text>
<text x="151.1" y="116.4">J4</text>
<text x="181.4" y="117.5" transform="rotate(-90 181.4 117.5)">3</text>
<text x="182.8" y="115.3">2</text>
<text x="189.2" y="115.2">J8</text>
<text x="222" y="117.5" transform="rotate(-90 222 117.5)">3</text>
<text x="223.4" y="115.3">2</text>
<text x="229.9" y="115.2">J12</text>
<text x="263.9" y="117.5" transform="rotate(-90 263.9 117.5)">3</text>
<text x="265.4" y="115.3">2</text>
<text x="271.8" y="115.2">J16</text>
<text x="86.4" y="124.1">VCC</text>
<text x="136.5" y="121.7">1</text>
<text x="147.3" y="122.8">Q4</text>
<text x="174.6" y="120.4">1</text>
<text x="181.4" y="125.2" transform="rotate(-90 181.4 125.2)">2</text>
<text x="185.4" y="121.5">Q8</text>
<text x="215.2" y="120.4">1</text>
<text x="222" y="125.2" transform="rotate(-90 222 125.2)">2</text>
<text x="226.1" y="121.5">Q12</text>
<text x="257.1" y="120.4">1</text>
<text x="263.9" y="125.2" transform="rotate(-90 263.9 125.2)">2</text>
<text x="268" y="121.5">Q16</text>
<text x="28.8" y="130.4">4.7k</text>
<text x="42.5" y="129.3">4</text>
<text x="42.5" y="131.8">7</text>
<text x="45" y="130.4">~{RST}</text>
<text x="51.8" y="126.4" transform="rotate(-90 51.8 126.4)">5</text>
<text x="54.4" y="126.4" transform="rotate(-90 54.4 126.4)">8</text>
<text x="55.5" y="131.3" transform="rotate(-90 55.5 131.3)">VCC</text>
<text x="66" y="130.4">4.7k</text>
<text x="68.6" y="131.7">CLK</text>
<text x="83.6" y="130.9" transform="rotate(-90 83.6 130.9)">16</text>
<text x="86" y="130.4">74HC4017D</text>
<text x="86" y="127.9">U1</text>
<text x="143.3" y="126.4" transform="rotate(-90 143.3 126.4)">2</text>
<text x="179.6" y="131.7">GND</text>
<text x="220.2" y="131.7">GND</text>
<text x="262.1" y="131.7">GND</text>
<text x="10.3" y="135.9">C</text>
<text x="42.5" y="136.9">6</text>
<text x="45" y="132.9">DISCH</text>
<text x="52.9" y="132.6" transform="rotate(-90 52.9 132.6)">CONT</text>
<text x="55.4" y="135.5">OUT</text>
<text x="60.3" y="134.4">3</text>
<text x="72.3" y="134.4">14</text>
<text x="72.3" y="136.9">13</text>
<text x="77.2" y="135.5">CLK</text>
<text x="84.7" y="136.9" transform="rotate(-90 84.7 136.9)">VDD</text>
<text x="87.7" y="135.5">Q0</text>
<text x="93.3" y="134.4">3</text>
<text x="93.3" y="136.9">2</text>
<text x="114.3" y="134.3">BLOCK1</text>
<text x="114.3" y="136.8">BLOCK2</text>
<text x="141.5" y="132.9">GND</text>
<text x="285.3" y="135.9">C</text>
<text x="27.9" y="143.1">C2</text>
<text x="28.8" y="138">4.7k</text>
<text x="38.1" y="143.1">C3</text>
<text x="42.5" y="139.4">2</text>
<text x="45" y="138">THRES</text>
<text x="45" y="140.6">TRIG</text>
<text x="52.9" y="141.7" transform="rotate(-90 52.9 141.7)">GND</text>
<text x="62.4" y="141.9">RST</text>
<text x="72.3" y="142">15</text>
<text x="77.2" y="138">CKEN</text>
<text x="77.2" y="143.1">Reset</text>
<text x="87.7" y="138">Q1</text>
<text x="87.7" y="140.6">Q2</text>
<text x="87.7" y="143.1">Q3</text>
<text x="93.3" y="139.4">4</text>
<text x="93.3" y="142">7</text>
<text x="114.3" y="141.9">BLOCK4</text>
<text x="114.3" y="139.4">BLOCK3</text>
<text x="18.8" y="149.5">GND</text>
<text x="27.9" y="145.6">10n</text>
<text x="38.1" y="149.5">GND</text>
<text x="38.1" y="145.6">100n</text>
<text x="51.8" y="144.2" transform="rotate(-90 51.8 144.2)">1</text>
<text x="54.2" y="145.6">U2</text>
<text x="54.2" y="148.2">TLC555CD</text>
<text x="87.7" y="145.6">Q4</text>
<text x="87.7" y="148.2">Q5</text>
<text x="92.7" y="144.5">10</text>
<text x="93.3" y="147.1">1</text>
<text x="93.3" y="149.6">5</text>
<text x="114.3" y="144.4">POWER_CHECK</text>
<text x="114.3" y="147">BLOCK5</text>
<text x="114.3" y="149.5">BLOCK6</text>
<text x="50" y="150.7">GND</text>
<text x="87.7" y="150.7">Q6</text>
<text x="87.7" y="153.3">Q7</text>
<text x="87.7" y="155.8">Q8</text>
<text x="93.3" y="152.1">6</text>
<text x="93.3" y="154.7">9</text>
<text x="114.3" y="154.6">BLOCK8</text>
<text x="114.3" y="152.1">BLOCK7</text>
<text x="135.9" y="152.1">POWER_CHECK</text>
<text x="154.3" y="154.3">470</text>
<text x="167.8" y="154.8">LED</text>
<text x="168.3" y="152.2">D1</text>
<text x="25.2" y="160.4">VCC</text>
<text x="36.2" y="160.9">VCC</text>
<text x="87.7" y="158.3">Q9</text>
<text x="92.7" y="157.2">11</text>
<text x="114.3" y="160.9">BLOCK13</text>
<text x="170.7" y="159.6">GND</text>
<text x="29.2" y="167.2">C1</text>
<text x="40.6" y="167.2">C4</text>
<text x="84.7" y="164.1" transform="rotate(-90 84.7 164.1)">VSS</text>
<text x="85.9" y="163.4">Cout</text>
<text x="92.7" y="162.3">12</text>
<text x="114.3" y="166">BLOCK15</text>
<text x="114.3" y="163.5">BLOCK14</text>
<text x="156.7" y="166.2">J17</text>
<text x="29.2" y="172.3">GND</text>
<text x="29.2" y="169.8">100n</text>
<text x="40.6" y="169.8">100n</text>
<text x="40.6" y="172.3">GND</text>
<text x="83.6" y="168.3" transform="rotate(-90 83.6 168.3)">8</text>
<text x="114.3" y="173.6">BLOCK10</text>
<text x="114.3" y="171.1">BLOCK9</text>
<text x="114.3" y="168.6">BLOCK16</text>
<text x="144.5" y="171.6">GND</text>
<text x="156.7" y="168.8">header</text>
<text x="157.4" y="171.2">1</text>
<text x="157.4" y="173.7">2</text>
<text x="164.3" y="168.8">4</text>
<text x="65.5" y="176.9">GND</text>
<text x="114.3" y="176.2">BLOCK11</text>
<text x="114.3" y="178.7">BLOCK12</text>
<text x="144.5" y="174.1">VCC</text>
<text x="146.1" y="176.2">CLK</text>
<text x="146.2" y="178.7">RST</text>
<text x="157.4" y="176.3">3</text>
<text x="157.4" y="178.8">4</text>
<text x="10.3" y="185.9">D</text>
<text x="285.3" y="185.9">D</text>
<text x="35" y="199.9">1</text>
<text x="85" y="199.9">2</text>
<text x="135" y="199.9">3</text>
<text x="185" y="199.9">4</text>
<text x="235" y="199.9">5</text>
<text x="285" y="199.9">6</text>
</g>
<g font-size="1.4">
<text x="137.3" y="32.5">R2</text>
<text x="175.4" y="31.2">R6</text>
<text x="215.6" y="31.2">R10</text>
<text x="257.5" y="31.2">R14</text>
<text x="137.3" y="59.2">R3</text>
<text x="175.4" y="57.9">R7</text>
<text x="215.6" y="57.9">R11</text>
<text x="257.5" y="57.9">R15</text>
<text x="138.6" y="85.8">R4</text>
<text x="176.7" y="84.6">R8</text>
<text x="216.8" y="84.6">R12</text>
<text x="258.7" y="84.6">R16</text>
<text x="138.6" y="112.5">R5</text>
<text x="176.7" y="111.2">R9</text>
<text x="216.8" y="111.2">R13</text>
<text x="258.7" y="111.2">R17</text>
<text x="29.9" y="127.7">R18</text>
<text x="66" y="127.7">R20</text>
<text x="29.9" y="135.4">R19</text>
<text x="155.1" y="151.6">R1</text>
</g>
</svg>
